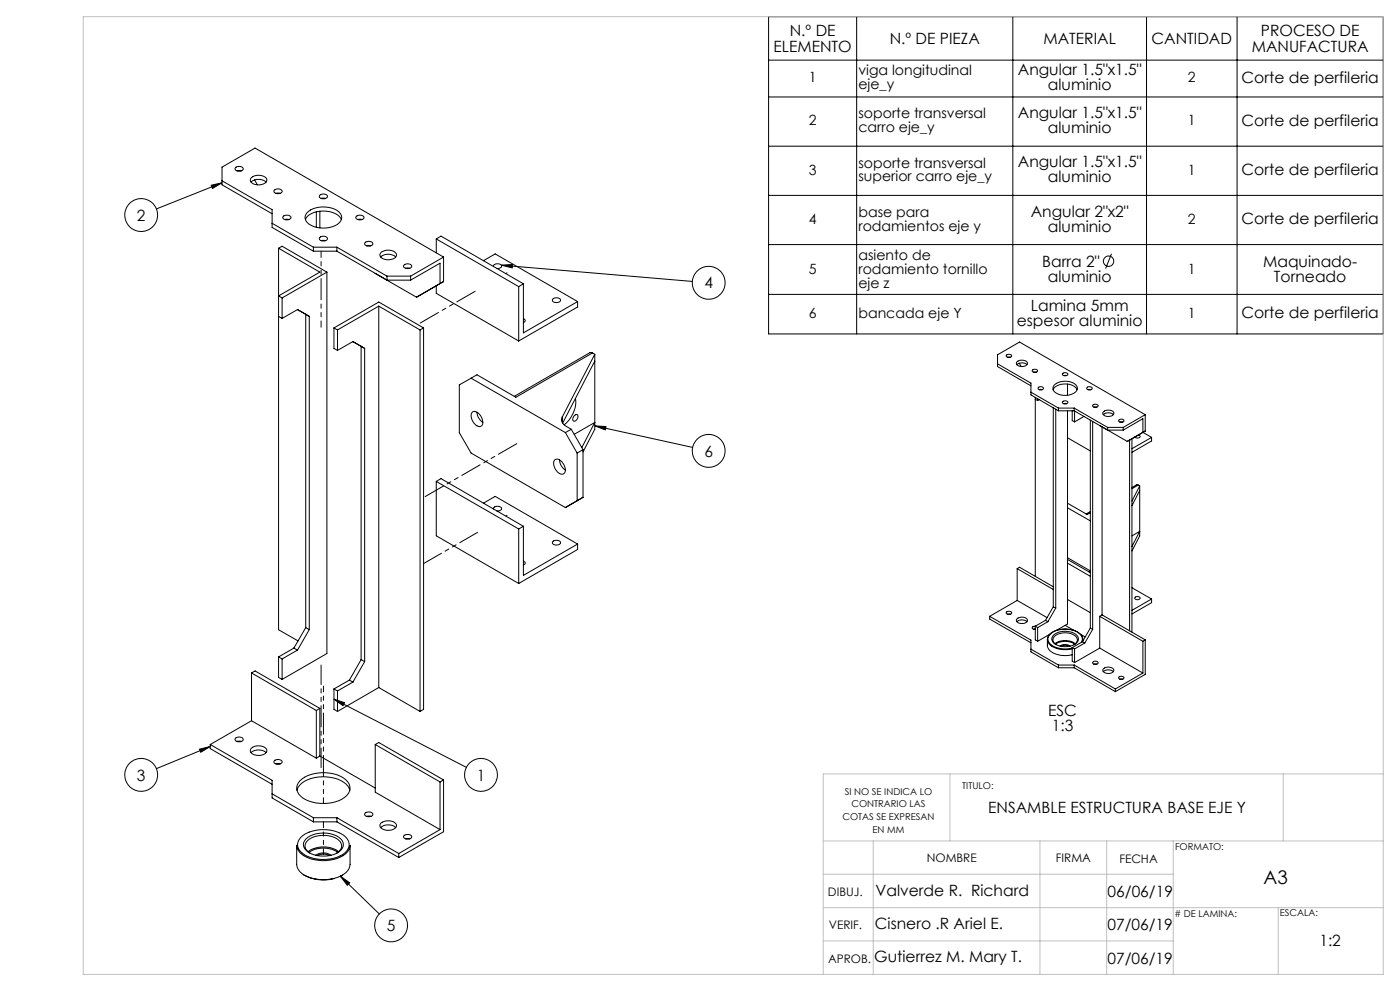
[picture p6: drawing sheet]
<svg xmlns="http://www.w3.org/2000/svg" width="420mm" height="297mm" viewBox="0 0 420 297" stroke-linecap="round" stroke-linejoin="round" font-family="sans-serif">
<g fill="none" stroke="#000" stroke-width=".3">
<path d="M230.6 5h184.4v95.1h-184.4zM230.6 18h184.4M257 5v95.1M303.8 5v95.1M344 5v95.1M371.1 5v95.1M230.6 29.1h184.4M63.4 55.5l3.2-.7-2.9 1.7zM66.6 54.8l-19.7 7.8M66.6 54.2l15 8.6v5.4l12.4 7.1M70.8 50.1l.5-.2a1.04 1.04 0 0 1 1.1 0 1.04 1.04 0 0 1 .5 1l-1.2 .4a.88 .88 0 0 1-1.1-1zM71.1 51.2h1.3"/>
<path d="M75.3 54.6a3.5 3.5 0 0 1 4.5 0M75.4 53.3a3.3 3.3 0 0 1 4.6 .4 1.87 1.87 0 0 1-2.2 1.7 2.36 2.36 0 0 1-2.7-1.4zM76.4 53.9l.8 1.5M82.2 57l1.2-.4a.92 .92 0 0 1 1.2 1l-1.2 .5a.92 .92 0 0 1-1.2-1.1zM82.7 58h1.4M95.8 58.6a1.52 1.52 0 0 1 2.4 .3 1.43 1.43 0 0 1-2.4 0zM96.3 59.5h1.4M230.6 43.8h184.4M230.6 58.6h184.4M81.6 64.1l-15-8.7v-5.3l9.9-5.7 56.6 32.6M81.6 66.9l12.4 7.2M83.6 74.4l12.4 7.2-12.4 7.1 1 .6"/>
<path d="M83.6 74.4l1-.6 13.5 7.8M83.6 74.4v114.3l5.8 3.4M84.9 64.9l1.1-.4a.92 .92 0 0 1 1.2 1l-1.2 .4a.88 .88 0 0 1-1.1-1zM85.4 65.8h1.3M91.6 65.8a6 6 0 0 1 6.5-2.5l1 .2a4.3 4.3 0 0 1 3.3 2.3M92.5 63.4a8 8 0 0 1 9.2 .1 2.38 2.38 0 0 1 .7 2.4 2.38 2.38 0 0 1-1.9 1.7 8.1 8.1 0 0 1-8.4-1 2.08 2.08 0 0 1 .4-3.2zM94 74.1v1.2M94 74.1h7.1M94 75.3h7.1M94.9 63.5v4.6M95.8 71.3a1.55 1.55 0 0 1 2.4 .2 1.4 1.4 0 0 1-2.4 0zM96 63.3v5"/>
<path d="M96.3 72.1h1.4M101.1 74.1v1.2M101.1 74.1l15 8.7M101.1 75.3l23.9 13.8M106.8 64.9l1.2-.4a.88 .88 0 0 1 1.1 1l-1.1 .4a.92 .92 0 0 1-1.2-1zM107.3 65.8h1.3M109.5 72.8l1.1-.5a.92 .92 0 0 1 1.2 1l-1.2 .5a.92 .92 0 0 1-1.1-1zM110 73.7h1.3M114.2 77a3.4 3.4 0 0 1 4.5 0M114.3 75.7a3.3 3.3 0 0 1 4.6 .5 1.82 1.82 0 0 1-2.2 1.7h-.7a1.7 1.7 0 0 1-2-1.8zM121.1 79.5l1.2-.4a.88 .88 0 0 1 1.1 1l-1.1 .4a.92 .92 0 0 1-1.2-1zM130.9 71.6v4.2"/>
<path d="M130.9 71.6l24.7 14.3M130.9 71.6l1.4-.8 24.7 14.3M133.1 77v7.4M133.1 77l-9.9 5.8M145 78.1l3.6-2 24.7 14.3M148 79.9a1.34 1.34 0 0 1 1.2-.9 1.34 1.34 0 0 1 1.3 .8 1.15 1.15 0 0 1-1.4 .7M150.4 79.5l57.3 4.8M150.4 79.5l3.3-.2v1zM230.6 73.3h184.4M333.4 76.1l-1.7 4.4M83.6 94.8l1 .6M84.6 89.3v6.1"/>
<path d="M89.3 92.8l3.5 2M89.3 92.8l-4.7 2.6M89.3 92.8l2.4 1.4M91.7 94.2l1.1 .6M91.7 94.2v93.9M92.8 94.8v93.9M98.1 81.6l-13.5 7.7M98.1 81.6v114.3l-13.5 7.7M100.2 98.3l1 .6M100.2 98.3l13.4-7.8 13.5 7.8M100.2 98.3v6.1l1 .6M101.2 98.9v6.1"/>
<path d="M112.6 81.9h.1M113.6 91.8l12.4 7.1M113.6 91.8l-12.4 7.1M113.6 91.8v114.3M116.1 82.8h7.1M116.1 82.8v1.2h7.1M121.6 80.4h1.3M123.2 84l8.8-5.1v6.1l1.1-.6M123.2 82.8v1.2M126 88.5l-1 .6M126 98.9v114.3M127.1 98.3l-1.1 .6"/>
<path d="M127.1 98.3v114.3l-1.1 .6M130.9 85.7v2.2l24.7 14.3M133.1 84.4l-8.1 4.7M155.6 85.9v16.3M157 95.5l.6 .6-.6 .6M157 85.1v14.7l16.3-9.4M157 85.1l-1.4 .8M165.8 89.7a1.58 1.58 0 0 1 2.4 .3 1.4 1.4 0 0 1-2.5 0zM173.3 90.4v1.6l-17.7 10.2M230.6 88.2h184.4M105.9 102.4l3.5 2M105.9 102.4l-4.7 2.6"/>
<path d="M105.9 102.4l2.4 1.4M108.3 103.8l1.1 .6M108.3 103.8v93.9M109.4 104.4v93.9M141.3 113.3l-3.5 2.1v14.3l3.5 6.1 28.3 16.3 5.3-3.1v-14.2M141.3 113.3l28.3 16.3M172.6 119.4a8.9 8.9 0 0 1-3.3 7.9M177.7 105.8l-.7-.1-22.7 13.1M177.7 105.8l-22.9 13.3-11.7-6.8-1.8 1M177.7 105.8l.7 .4M178.4 106.2l-9.7 18.8M178.4 106.2v22.5l-3.5 6.7"/>
<path d="M178.4 108.2l-9.6 18.6M299.3 109l10 5.8v3.6l8.2 4.7M301.9 106.5a.88 .88 0 0 1 .9-.4 .88 .88 0 0 1 .7 .7 .85 .85 0 0 1-.9 .4 .85 .85 0 0 1-.7-.7zM302.3 107.1h.8M305 109.3a2.42 2.42 0 0 1 3.1 0M305.1 108.4a2.29 2.29 0 0 1 3.1 .3 1.59 1.59 0 0 1-2.3 1l-.4-.1a.72 .72 0 0 1-.4-1.2zM305.8 108.9l.6 1M309.3 115.6l-10-5.7v-3.6l6.6-3.8 37.7 21.8M309.3 117.5l8.2 4.8M309.7 110.9a.84 .84 0 0 1 .9-.3 .84 .84 0 0 1 .6 .7 .84 .84 0 0 1-.9 .4 .84 .84 0 0 1-.6-.8zM310 111.5h.9M310.6 119.7l.7 .3"/>
<path d="M310.6 119.1v53.6M311.3 119.5v.5M311.5 116.2a.82 .82 0 0 1 .9-.4 .82 .82 0 0 1 .6 .8 .83 .83 0 0 1-.9 .3 .83 .83 0 0 1-.6-.7zM311.7 119.8l-.4 .2M311.8 116.8h.9M315.9 116.8a4.5 4.5 0 0 1 5.6-1.4l.9 .5 .7 .9M316.5 115.2a5.1 5.1 0 0 1 6.4 .4 1.6 1.6 0 0 1-1 2.4 5 5 0 0 1-5.9-1 1.4 1.4 0 0 1 .5-1.8zM318.8 112a.87 .87 0 0 1 .9-.4 .87 .87 0 0 1 .6 .8 .87 .87 0 0 1-.9 .3 .87 .87 0 0 1-.6-.7zM319.1 112.6h.9M320.3 115.1v3.4M326.1 116.2a.85 .85 0 0 1 .9-.4 .85 .85 0 0 1 .6 .8 .85 .85 0 0 1-.9 .3 .85 .85 0 0 1-.6-.7zM326.4 116.8h.9"/>
<path d="M141.6 123.6a1.88 1.88 0 0 1 2.6 1l.3 .6a1.67 1.67 0 0 1-.5 2.6 3.1 3.1 0 0 1-2.4-4.2zM143.1 123.5l.3 1.4 1.5 1.7M166.4 137.9a1.77 1.77 0 0 1 2.5 1 2.3 2.3 0 0 1 .2 3.1 2.81 2.81 0 0 1-3-3.3zM167.9 137.8l.6 2 1.1 1.1M168.7 125a2.13 2.13 0 0 0 1.2 2.8l1.5 .9M168.7 125v1.6M169.6 129.6l3.5 6.2M171.4 128.7l-1.8 .9M171.4 128.7l3.5 6.1M172.3 130.2l6.1-3.6-3.8 7.5M172.3 124.6l.9-.4a1.29 1.29 0 0 1-1.2 2 1.07 1.07 0 0 1 .3-1.6zM173.1 135.8v14.3"/>
<path d="M174.9 134.8l-1.8 1M178.4 127.6l29.4 6.5M178.4 127.6l3.4 .2-.2 1zM316 122.2v59.7M316.7 122.6v59.6M317.5 122.3v.8M317.5 122.3h4.8M317.5 123.1h4.8M318.8 120.4a.87 .87 0 0 1 .9-.3 .87 .87 0 0 1 .6 .7 .87 .87 0 0 1-.9 .3 .87 .87 0 0 1-.6-.7zM319.1 121h.9M320.3 131.2l6.8 3.9M320.3 123.1v63.9l-3.4 1.9"/>
<path d="M321.7 123.1v2.9l.7 .4M322.3 122.3v.8M322.3 122.3l10 5.8M322.3 123.1l15.9 9.2M322.4 123.2v3.2M325.2 124.8l-2.8 1.6M327.1 125.9v62.3M327.8 126.3v62.3M327.8 121.4a.87 .87 0 0 1 .9-.3 .87 .87 0 0 1 .7 .7 .87 .87 0 0 1-.9 .3 .87 .87 0 0 1-.7-.7zM328.2 122h.8M329.9 127.5h.1M330.6 127.9v56.4"/>
<path d="M331 124.3a2.33 2.33 0 0 1 3 0M331 123.4a2.24 2.24 0 0 1 3.2 .3 1.63 1.63 0 0 1-2.4 1l-.7-.3a.62 .62 0 0 1-.1-1zM332.3 128.1h4.7M332.3 128.1v.8h4.7M335.8 125.8l.9-.1 .4 .2a.77 .77 0 0 1-.7 .7 .77 .77 0 0 1-.8-.7zM336 126.5h.8M337 128.9l5.9-3.4v4.1M337 128.1v.8M338.2 132.3l.7-.4v57.2M339.6 131.5v57.9M341.5 130.3l.5 .3a.88 .88 0 0 1-.7 .7 .88 .88 0 0 1-.9-.3M342.9 129.6l2.6 1.5"/>
<path d="M343.6 124.3v4.9M343.6 124.3l-6.6 3.8M343.6 129.2l-.7 .4M343.6 129.2l-5.4 3.1M345.5 131.1v1l-5.9 3.5M345.5 131.1l-5.9 3.4M130.9 144.3v16.3l24.7 14.3M130.9 144.3l24.7 14.2M130.9 144.3l1.4-.9 24.7 14.3M145 150.8l3.6-2 24.7 14.3M148 152.5a1.34 1.34 0 0 1 1.2-.8 1.34 1.34 0 0 1 1.3 .7 1.15 1.15 0 0 1-1.4 .7M155.6 158.5v16.4"/>
<path d="M157 157.7v14.7l16.3-9.3M157 157.7l-1.4 .8M320.3 152.2l6.8 3.9M320.3 150.8l5.8 3.4 1-.5M327.1 153.3l-1.3 .8M341.5 145.4l-.5-.1-1.4 .8M341.5 145.4l.4 .2M341.5 145.4l-1.9 1.1M341.9 145.6l-2.3 4.6M341.9 145.6v15l-2.3 4.5M341.9 147l-2.3 4.5M157 168.2l.6 .6-.6 .6"/>
<path d="M165.8 162.3a1.58 1.58 0 0 1 2.4 .3 1.4 1.4 0 0 1-2.5 0zM173.3 163.1v1.6l-17.7 10.2M305.2 179.9l-8.3 4.8M305.2 179.9l8.9 5.2M305.2 170.4l.7-.4 10.1 5.9M305.2 170.4v9.5M305.2 170.4l10.8 6.3M320.3 167.1l6.8 4-.5 .2M320.3 179.7l6.8 3.9M320.3 168.8l6.8 3.9M320.3 167.7l6.8 3.9M339.6 160.6l2.3-1.4-2.3 4.6"/>
<path d="M339.6 176.1l5.9 3.4M340.5 179.1a.85 .85 0 0 1 .8-.3 .85 .85 0 0 1 .7 .6 .82 .82 0 0 1-.9 .4 .82 .82 0 0 1-.6-.7zM345.5 179.5l-5.9 3.4M345.5 179.5v1.1l-5.9 3.4M83.6 196.9v6.1l1 .6M83.6 196.9l1 .6M84.6 197.5v6.1M88.2 194.2l1.1 .6M88.2 194.2l-4.6 2.7M89.3 194.8l-4.7 2.7M91.7 188.1l1.1 .6M91.7 188.1l-3.5 6.1"/>
<path d="M92.8 188.7l-3.5 6.1M108.3 197.7l1.1 .6M108.3 197.7l-3.5 6.1M109.4 198.3l-3.5 6.1M296.9 184.7l12.4 7.1v3.6l8.2 4.7M296.9 184.7v.8l12.4 7.1M301.9 183.5a.87 .87 0 0 1 .9-.3 .87 .87 0 0 1 .7 .7 .87 .87 0 0 1-.9 .3 .87 .87 0 0 1-.7-.7zM302.3 184.1h.8M305 186.3a2.3 2.3 0 0 1 3.1 0M305.1 185.5a1.92 1.92 0 0 1 3.1 .5 1.99 1.99 0 0 1-3.3-.1zM309.3 194.6l8.2 4.7M310.6 187.7l-.7 .1-.3 .4 .3 .3 .7 .1"/>
<path d="M310.6 188.5l-.6 .1M310.6 187.7v4.1l.7 .4M310.6 187.7l.7 .4M311.3 188.1v4.1M313.7 185.9l.7 .4M313.7 185.9l-3.1 1.8M314.2 191.6a3.3 3.3 0 0 0 .8 3.4 7.7 7.7 0 0 0 6.7 1.2M314.4 186.3l-3.1 1.8M315 190.1l-3.7 2.1M316 181.9l.7 .3M316 181.9l-2.3 4M316.1 190.4a5.6 5.6 0 0 1 7.2 .3 1.99 1.99 0 0 1-1.7 2.8 5.5 5.5 0 0 1-5.8-1.2 1.4 1.4 0 0 1 .3-1.9z"/>
<path d="M316.5 192.9a5.4 5.4 0 0 1 6.1 0M316.7 193.1a5.2 5.2 0 0 1 5.7 0M316.7 182.2l-2.3 4.1M316.8 193.2a1.67 1.67 0 0 1-.9-1.8 1.67 1.67 0 0 1 1.5-1.4 5.2 5.2 0 0 1 5.5 1 1.49 1.49 0 0 1-.7 2.2M317.5 199.3h4.8M317.5 199.3v.8M318 193.6a2.7 2.7 0 0 1 3.1 0M318.3 193.7l1.2-.3 1.2 .3M319.5 187.4l2.7 1.5M321.7 194.1v4.1l.7 .4M321.7 194.1l.7 .4M322.3 199.3l12.3 7.2"/>
<path d="M322.3 199.3v.8M322.4 194.5v4.1M324.1 190.1l1.4 .8M324.4 192.5a2.26 2.26 0 0 0-1.4-3.2 7.3 7.3 0 0 0-8.4 1.2 2.69 2.69 0 0 0 2.4 3.6l2.2 .4 2.5-.3M324.7 192.3l.7 .4M324.7 192.3l-3 1.8M324.8 192.2a2.68 2.68 0 0 0-2.1-3 7.6 7.6 0 0 0-8.1 1.2 2.47 2.47 0 0 0 1.8 3.7l2.1 .6 3.2-.3M324.9 191.6v.4M325.4 192.7l-3 1.8M327.1 188.2l.7 .4M327.1 188.2l-2.4 4.1M327.8 188.6l-2.4 4.1"/>
<path d="M328 198.3l.9-.1 .5 .3a.78 .78 0 0 1-.8 .6 .78 .78 0 0 1-.8-.6zM328.2 199h.8M329.9 194.2l13 7.5M329.9 184.7l13 7.5M329.9 184.7v9.5M329.9 194.2l-7.5 4.4M330.6 184.3l13 7.5M330.6 184.3l-.7 .4M342.9 192.2v9.5M343.6 191.8v10.3l-9 5.2M343.6 191.8l-.7 .4M75.5 216l-12.4 7.1"/>
<path d="M75.5 216l19.4 11.2M75.5 201.7l19.4 11.2M75.5 201.7l1-.6 19.5 11.2M75.5 201.7v14.3M94.9 212.9v14.3M96 212.3l-1.1 .6M96 212.3v14.3M100.2 209.5l3.2 1.1-.5 .9zM100.2 209.5l39.7 20.5M100.2 206.5v6.1l1 .6M100.2 206.5l1 .6M101.2 207.1v6.1"/>
<path d="M104.8 203.8l1.1 .6M104.8 203.8l-4.6 2.7M105.9 204.4l-4.7 2.7M113.6 206.1l-12.4 7.1M113.6 206.1l12.4 7.1M317.5 200.1h4.8M322.3 200.1l12.3 7.2M331 201.3a2.42 2.42 0 0 1 3 0M331 200.4a2.2 2.2 0 0 1 3.2 .3 1.74 1.74 0 0 1-2.8 .9 .72 .72 0 0 1-.4-1.2zM334.6 206.5v.8M335.6 202.9a.85 .85 0 0 1 .9-.3 .85 .85 0 0 1 .6 .7 .82 .82 0 0 1-.8 .4 .82 .82 0 0 1-.7-.8zM336 203.5h.8"/>
<path d="M342.9 201.7l-8.3 4.8M59.8 224.5l3.3-.8-2.9 1.8zM63.1 223.7l-16.2 6.7M63.1 223.1l18.5 10.8v5.2l12.4 7.2M63.1 223.1v1.3l18.5 10.7M70.6 221.3l1.1-.4a.89 .89 0 0 1 1.2 1 1.55 1.55 0 0 1-2.4-.3zM71.1 222.2h1.3M75.3 225.6a3.5 3.5 0 0 1 4.5 0M75.4 224.3a3.3 3.3 0 0 1 4.6 .4 1.87 1.87 0 0 1-2.2 1.7h-.6a1.67 1.67 0 0 1-2.1-1.8zM81.6 237.9l12.4 7.2M82.2 228.1l1.2-.5a.92 .92 0 0 1 1.2 1l-1.2 .5a.92 .92 0 0 1-1.2-1zM82.7 228.9h1.4"/>
<path d="M89.1 236.8a6.2 6.2 0 0 1 5.3-3.8 10.7 10.7 0 0 1 10 2.6l.6 1.2M90 234a11.4 11.4 0 0 1 13.8-.3 3.1 3.1 0 0 1-.4 5.2 11.8 11.8 0 0 1-13.2-.2 3.1 3.1 0 0 1-.2-4.7zM96 226.6l-1.1 .6M96 226.6l16.6 9.6M112.6 223.1v14.3l19.4 11.2M112.6 223.1l19.4 11.2M112.6 223.1l1-.6 19.5 11.2M132 234.3v14.3M133.1 233.7v15.6l-13.5 7.7M133.1 233.7l-1.1 .6M89 253.3a5.7 5.7 0 0 0 5.4 4.4 10.6 10.6 0 0 0 10-2.5l.6-1.9v5.7a4.9 4.9 0 0 1-3.8 4 11.6 11.6 0 0 1-11.3-1.8l-.8-1.3-.1-.7zM90.1 251.1a11.1 11.1 0 0 1 13.7-.2 3.1 3.1 0 0 1-.9 5.1 11.6 11.6 0 0 1-12.3-.4 2.94 2.94 0 0 1-.5-4.5z"/>
<path d="M91.8 251.4a8.6 8.6 0 0 1 10.4 0 2.37 2.37 0 0 1-.5 3.9 8.9 8.9 0 0 1-9.8-.4 2.25 2.25 0 0 1-.1-3.5zM92.4 255.3a8 8 0 0 1 9.2 0M92.7 255.5a7.9 7.9 0 0 1 8.7 0M93 255.7a2.32 2.32 0 0 1-1.5-2.3 2.32 2.32 0 0 1 1.6-2.1 7.9 7.9 0 0 1 9 1 2.24 2.24 0 0 1-1 3.4M94 245.1h7.1M94 245.1v1.2M94 246.3h7.1M94.7 256.3a4.1 4.1 0 0 1 4.6 0M95.2 256.4l1.7-.4 1.9 .4M101.1 245.1l18.5 10.7M101.1 245.1v1.2M101.1 246.3l18.5 10.7"/>
<path d="M109.5 243.8l1.1-.5a.92 .92 0 0 1 1.2 1l-1.2 .5a.92 .92 0 0 1-1.1-1zM110 244.6h1.3M114.2 248a3.5 3.5 0 0 1 4.5 0M114.3 246.7a3.4 3.4 0 0 1 4.6 .5 1.82 1.82 0 0 1-2.2 1.6h-.7a1.7 1.7 0 0 1-2-1.7zM119.6 255.8v1.2M121.1 250.5l1.2-.4a.88 .88 0 0 1 1.1 1l-1.1 .4a.92 .92 0 0 1-1.2-1zM121.6 251.4h1.3M132 248.6l-12.4 7.2M91 262.2l.3 .1M91.5 262.4a12.3 12.3 0 0 0 8.7 .9M102.2 262.6l11.6 11.3M102.2 262.6l2.7 2-.7 .7z"/>
<path d="M102.7 262.4l-.6 .3"/>
<circle cx="42.4" cy="64.5" r="4.9"/>
<circle cx="332.6" cy="78.3" r="1.55"/>
<circle cx="212.6" cy="84.7" r="4.9"/>
<circle cx="212.6" cy="135.1" r="4.9"/>
<circle cx="42.4" cy="232.2" r="4.9"/>
<circle cx="144.3" cy="232.2" r="4.9"/>
<circle cx="117.3" cy="277.4" r="4.9"/>
</g>
<g fill="none" stroke="#c0c0c0" stroke-width=".3">
<path d="M25 5h390v287h-390zM285 231.9v20.1M385 231.9v20.1M415 231.9h-168v60.1M247 252h168M262 252v40M312 252v40M332 252v40M352 252v40M247 262h105M247 272h168M383.5 272v20"/>
<path d="M247 282h105"/>
</g>
<path d="M150.4 79.5l3.3-.2v1zM178.4 127.6l3.4 .2-.2 1zM102.2 262.6l2.7 2-.7 .7zM59.8 224.5l3.3-.8-2.9 1.8zM100.2 209.5l3.2 1.1-.5 .9zM63.4 55.5l3.2-.7-2.9 1.7z" fill="#000"/>
<path d="M127.1 149.1l28.4-16.4" fill="none" stroke="#000" stroke-width=".3" stroke-dasharray="6.3 1.3 1.3 1.3 1.3 1.3" stroke-dashoffset="-.5"/>
<path d="M125.3 97.2l18-10.3" fill="none" stroke="#000" stroke-width=".3" stroke-dasharray="6.3 1.3 1.3 1.3 1.3 1.3" stroke-dashoffset="-.8"/>
<path d="M151.8 82l.3-.2M151.8 154.7l.3-.2" fill="none" stroke="#000" stroke-width=".3" stroke-dasharray="6.3 1.3 1.3 1.3 1.3 1.3"/>
<path d="M127.1 168.9l16.2-9.3" fill="none" stroke="#000" stroke-width=".3" stroke-dasharray="6.3 1.3 1.3 1.3 1.3 1.3" stroke-dashoffset=".2"/>
<path d="M97 205.6v35.2M97 246.3v9.9" fill="none" stroke="#000" stroke-width=".3" stroke-dasharray="6.3 1.3 1.3 1.3 1.3 1.3" stroke-dashoffset="4.6"/>
<path d="M96.3 199.3v30.8" fill="none" stroke="#000" stroke-width=".3" stroke-dasharray="6.3 1.3 1.3 1.3 1.3 1.3" stroke-dashoffset=".5"/>
<path d="M96.3 98.1v-22.8" fill="none" stroke="#000" stroke-width=".3" stroke-dasharray="6.3 1.3 1.3 1.3 1.3 1.3" stroke-dashoffset="4.5"/>
<text font-size="5.6" x="379" y="264.9">A3</text>
<g font-size="4.7">
<text x="236.9" y="10.9">N.º DE</text>
<text x="378.3" y="10.9">PROCESO DE</text>
<text x="232.1" y="15.5">ELEMENTO</text>
<text x="266.9" y="13.2">N.º DE PIEZA</text>
<text x="313.1" y="13.2">MATERIAL</text>
<text x="345.5" y="13.2">CANTIDAD</text>
<text x="375.5" y="15.5">MANUFACTURA</text>
<text x="305.3" y="22.5">Angular 1.5&quot;x1.5&quot;</text>
<text x="314.4" y="27.1">aluminio</text>
<text x="372.5" y="24.8">Corte de perfileria</text>
<text x="305.3" y="35.4">Angular 1.5&quot;x1.5&quot;</text>
<text x="314.4" y="39.9">aluminio</text>
<text x="372.5" y="37.7">Corte de perfileria</text>
<text x="305.3" y="50.2">Angular 1.5&quot;x1.5&quot;</text>
<text x="372.5" y="52.4">Corte de perfileria</text>
<text x="314.4" y="54.7">aluminio</text>
<text x="309.2" y="64.9">Angular 2&quot;x2&quot;</text>
<text x="41.1" y="66.1">2</text>
<text x="314.4" y="69.4">aluminio</text>
<text x="372.5" y="67.2">Corte de perfileria</text>
<text x="312.7" y="80">Barra 2&quot;</text>
<text x="378.9" y="80">Maquinado-</text>
<text x="211.3" y="86.4">4</text>
<text x="314.4" y="84.6">aluminio</text>
<text x="382.2" y="84.6">Torneado</text>
<text x="309.3" y="93.1">Lamina 5mm</text>
<text x="372.5" y="95.4">Corte de perfileria</text>
<text x="305.1" y="97.7">espesor aluminio</text>
<text x="211.3" y="136.8">6</text>
<text x="314.5" y="214.7">ESC</text>
<text x="315.5" y="219.2">1:3</text>
<text x="41.1" y="233.9">3</text>
<text x="143" y="233.9">1</text>
<text x="296.5" y="243.7">ENSAMBLE ESTRUCTURA BASE EJE Y</text>
<text x="262.7" y="268.4">Valverde R. Richard</text>
<text x="332.3" y="268.8">06/06/19</text>
<text x="116.1" y="279">5</text>
<text x="262.5" y="278.4">Cisnero .R Ariel E.</text>
<text x="332.3" y="278.8">07/06/19</text>
<text x="395.8" y="283.6">1:2</text>
<text x="262.3" y="288.3">Gutierrez M. Mary T.</text>
<text x="332.3" y="288.8">07/06/19</text>
</g>
<g font-size="4.2">
<text x="257.5" y="22.6">viga longitudinal</text>
<text x="242.6" y="24.7">1</text>
<text x="257.5" y="26.7">eje_y</text>
<text x="356.4" y="24.7">2</text>
<text x="257.5" y="35.5">soporte transversal</text>
<text x="242.6" y="37.6">2</text>
<text x="257.5" y="39.6">carro eje_y</text>
<text x="356.4" y="37.6">1</text>
<text x="242.6" y="52.3">3</text>
<text x="257.5" y="50.2">soporte transversal</text>
<text x="356.4" y="52.3">1</text>
<text x="257.5" y="54.4">superior carro eje_y</text>
<text x="257.5" y="65">base para</text>
<text x="242.6" y="67">4</text>
<text x="257.5" y="69.1">rodamientos eje y</text>
<text x="356.4" y="67">2</text>
<text x="242.6" y="82.1">5</text>
<text x="257.5" y="78">asiento de</text>
<text x="257.5" y="82.1">rodamiento tornillo</text>
<text x="356.4" y="82.1">1</text>
<text x="257.5" y="86.2">eje z</text>
<text x="242.6" y="95.3">6</text>
<text x="257.5" y="95.3">bancada eje Y</text>
<text x="356.4" y="95.3">1</text>
</g>
<g font-size="3.5">
<text x="278" y="258.4">NOMBRE</text>
<text x="316.8" y="258.3">FIRMA</text>
<text x="335.8" y="258.5">FECHA</text>
<text x="248.4" y="268.4">DIBUJ.</text>
<text x="248.7" y="278.4">VERIF.</text>
<text x="248.4" y="288.5">APROB.</text>
</g>
<g font-size="2.8">
<text x="253.4" y="238.1">SI NO SE INDICA LO</text>
<text x="288.7" y="236.5">TITULO:</text>
<text x="252.7" y="245.8">COTAS SE EXPRESAN</text>
<text x="255.4" y="241.9">CONTRARIO LAS</text>
<text x="261.8" y="249.6">EN MM</text>
<text x="352.5" y="254.8">FORMATO:</text>
<text x="352.3" y="274.7"># DE LAMINA:</text>
<text x="383.9" y="274.6">ESCALA:</text>
</g>
</svg>
